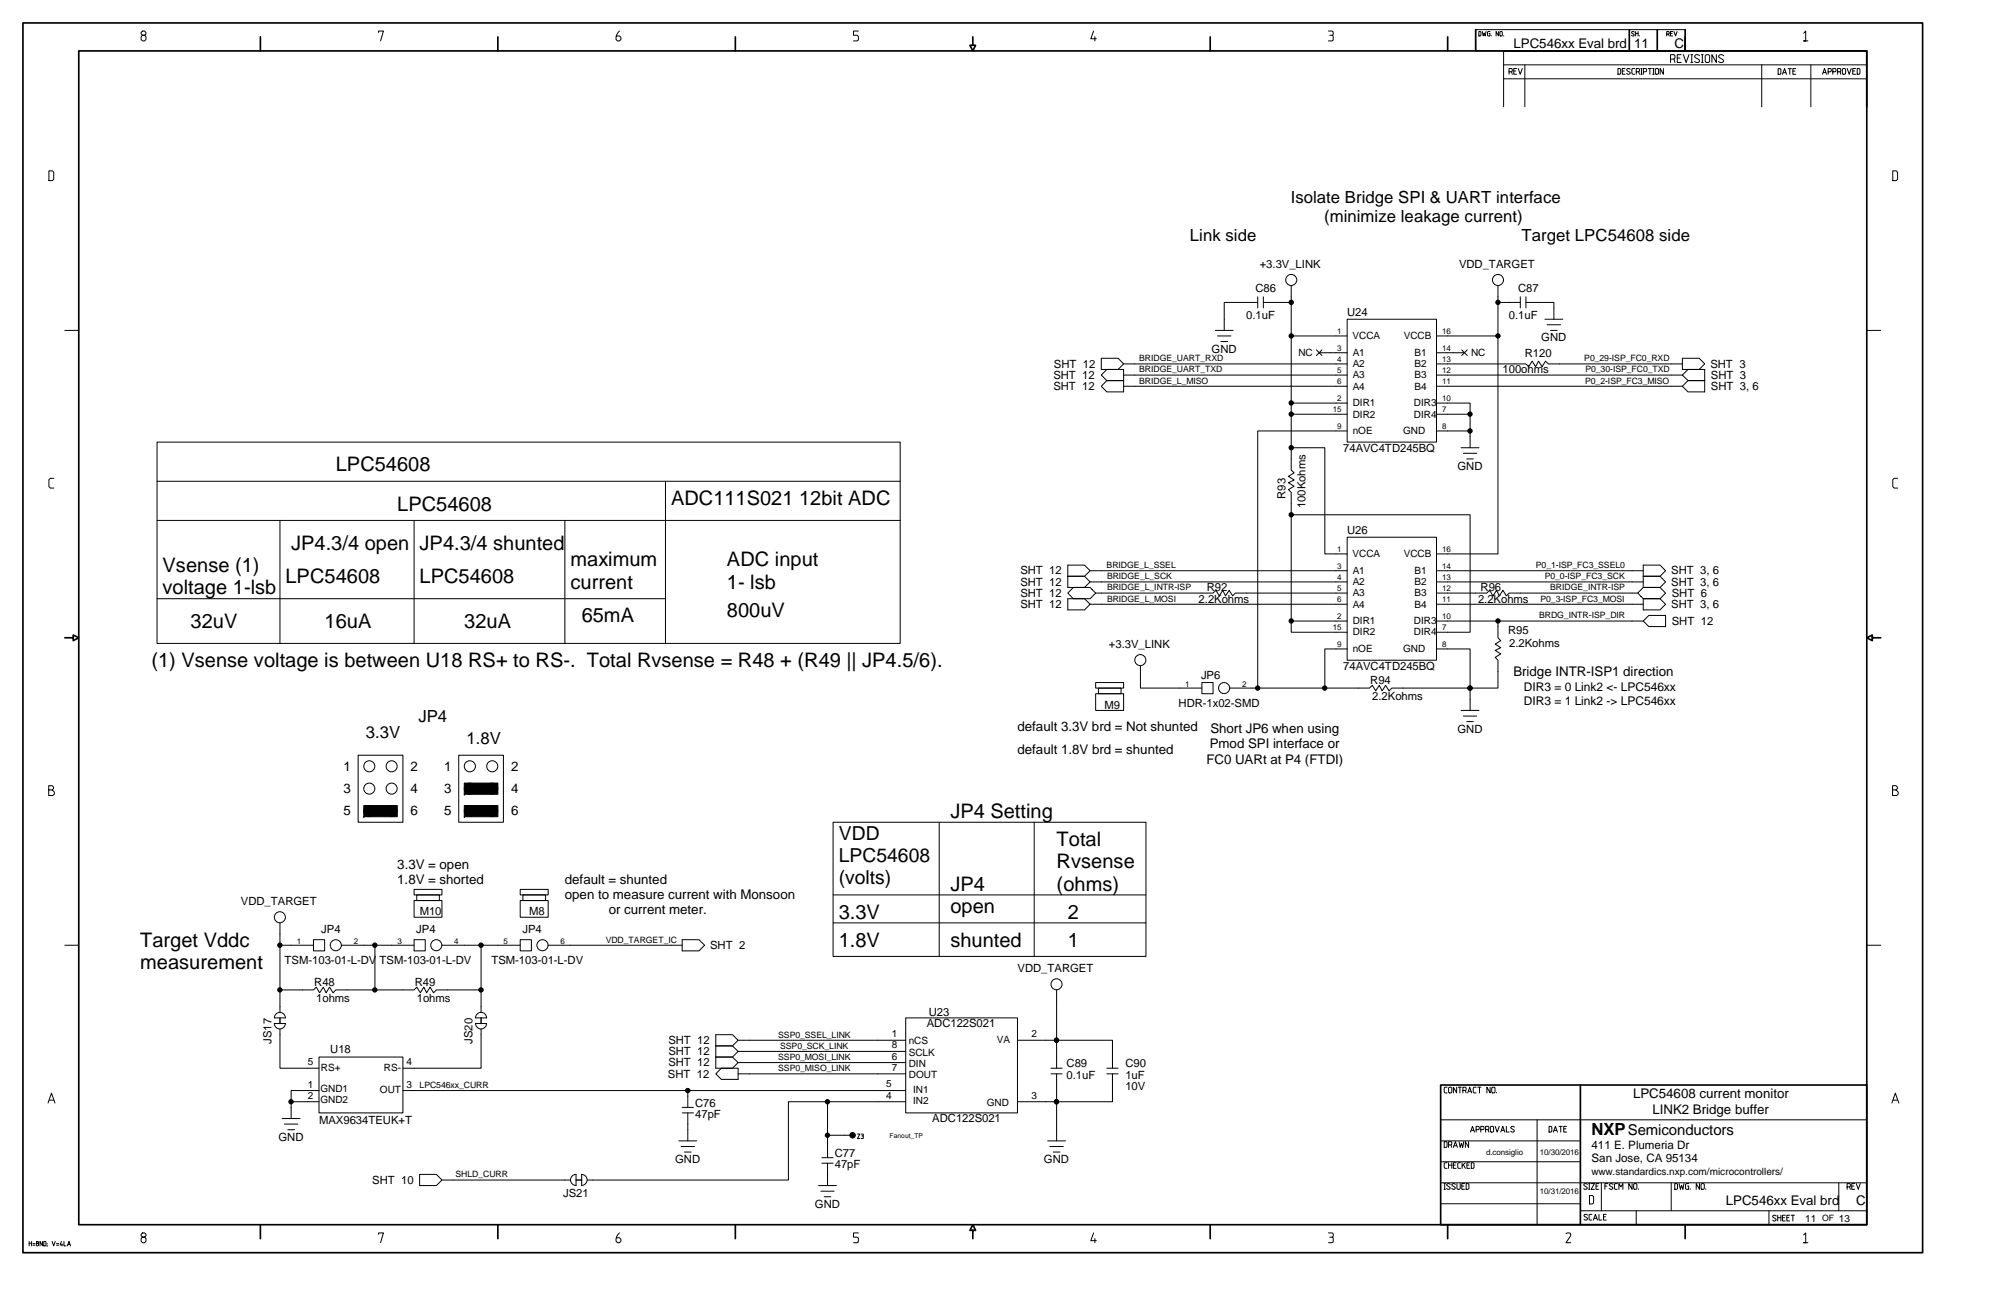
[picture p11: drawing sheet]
<svg xmlns="http://www.w3.org/2000/svg" width="432mm" height="279mm" viewBox="0 0 432 279" stroke-linecap="round" stroke-linejoin="round" font-family="sans-serif">
<g fill="none" stroke="#000" stroke-width=".21">
<path d="M30.5 6.6l-.3 .4v.3l.3 .3h.5l.3 .3v.5l-.3 .4h-.5l-.3-.4v-.5l.3-.3h.5l.3-.3v-.3l-.3-.4zM81.1 7v-.4h1l-.6 2.2M132.7 6.6a2.02 2.02 0 0 0-.7 1.8l.2 .4h.5l.3-.4v-.4l-.3-.3h-.6M183.9 6.6h-1.1v1h.8l.3 .3-.1 .8-1 .1M234.2 6.6l-.6 1.7h1.2M234.5 7.9v.9M284.5 6.6h.8a.5 .5 0 0 1 .3 .5 .5 .5 0 0 1-.3 .5M284.8 7.6l.7 .1 .1 .7-.3 .4h-.8M316.8 6.8h.3l.1 .1-.1 .8h-.3zM317.5 6.8l.2 .9 .2-.7 .2 .7 .2-.9M319.1 6.8h-.4l-.1 .1 .1 .8h.4v-.5h-.2M319.4 7.6v.1"/>
<path d="M321 6.8v.9l-.6-.9v.9M321.4 6.8l.4 .1-.1 .8-.5-.1zM322.1 10.9v12M322.1 16.9h77.7M322.1 13.9h77.7M322.1 7.6v.1M323.2 15.4h.5l.2-.2v-.4l-.2-.1h-.5v1.2M323.7 15.4l.2 .5M324.2 15.2h.5M324.8 14.7h-.6v1.2h.6M325.2 14.7l.4 1.2 .5-1.2M326.6 13.9v9"/>
<path d="M346.5 14.7h.5l.1 .1v.9l-.1 .2h-.5zM347.5 15.2h.4M348.1 14.7h-.6v1.2h.6M349.2 14.8l-.5-.1-.3 .2 .7 .6v.3l-.4 .1-.3-.2M350.1 6.9l-.2-.1h-.4v.3l.6 .4-.2 .2-.4-.1M350.1 14.7h-.4l-.2 .1v.9l.2 .2h.4M350.3 7.2h.6M350.3 6.8v.9M350.5 15.4h.5l.2-.2v-.4l-.2-.1h-.5v1.2M350.9 6.8v.9M351 15.4l.2 .5M351.2 7.6v.1"/>
<path d="M351.4 15.9h.3M351.4 14.7h.3M351.6 14.7v1.2M352 15.4h.5l.2-.2v-.4l-.2-.1h-.5v1.2M353 14.7h.7M353.4 14.7v1.2M354 15.9h.3M354 14.7h.3M354.1 14.7v1.2M354.7 14.7h.4l.1 .1v.9l-.1 .2h-.4l-.2-.2v-.9zM356.3 14.7v1.2l-.7-1.2v1.2M357 7.3h.4l.1-.1-.1-.4h-.4v.9"/>
<path d="M357.4 7.3l.1 .4M357.8 7.2h.3M357.8 12.7h.7l.3-.3v-.5l-.3-.2h-.7v1.7M358.3 6.8h-.5v.9h.5M358.5 12.7l.3 .7M358.5 6.8l.4 .9 .3-.9M359.2 12.4h.6M360.1 11.7h-.9v1.7h.9M360.6 11.7l.5 1.7 .7-1.7M360.9 6.3h-44.8v4.6h44.8M362.2 13.4h.3M362.2 11.7h.3"/>
<path d="M362.4 11.7v1.7M364 11.9a.63 .63 0 0 0-1.1 .2l.2 .2 .8 .5v.5a.72 .72 0 0 1-1-.2M364.4 13.4h.4M364.4 11.7h.4M364.6 11.7v1.7M365.2 11.9l.3-.2h.5l.2 .2v1.2l-.2 .3h-.5l-.3-.3zM367.6 11.7v1.7l-.9-1.7v1.7M369.2 11.9a.63 .63 0 0 0-1.1 .2l.1 .2 .9 .5v.5a.72 .72 0 0 1-1-.2M377.3 13.9v9M380.9 14.7h.4l.1 .2v.8l-.1 .2h-.4zM381.8 15.9l.4-1.2 .5 1.2M382 15.6h.5"/>
<path d="M383 14.7h.7M383.3 14.7v1.2M384 15.2h.5M384.6 14.7h-.6v1.2h.6M386.3 7.1l.5-.5v2.2h-.5h.9M387.9 13.9v9M390.4 15.9l.4-1.2 .4 1.2M390.5 15.5h.6M391.6 15.4h.5l.1-.2v-.4l-.1-.1h-.5v1.2M392.6 15.4h.5l.2-.2v-.4l-.2-.1h-.5v1.2M393.6 15.4h.5l.2-.2-.2-.5h-.5v1.2M394.1 15.4l.2 .5"/>
<path d="M394.8 14.7h.3l.2 .1v.9l-.2 .2h-.3l-.2-.2v-.9zM395.6 14.7l.5 1.2 .4-1.2M396.8 15.2h.5M397.4 14.7h-.6v1.2h.6M397.8 14.7h.4l.2 .1v.9l-.2 .2h-.4zM10.5 36.6h.7l.3 .3v1.5l-.3 .3h-.7zM405.4 36.6h.7l.3 .3v1.5l-.3 .3h-.7zM13.9 70.7h3M235.9 76.7h3.6l1.2 1.2-1.2 1.2h-3.6zM237.1 79.1h3.6v4.8h-3.6l-1.2-1.2 1.2-1.2h3.6h-3.6l-1.2-1.2zM240.7 77.9h47.8M260.3 70.7h3.8"/>
<path d="M260.8 71.9h2.9M261.5 73.1h1.4M269.4 64.7h-7.2v6M269.4 63.5v2.4M270.6 64.7h6M270.6 63.5v2.4M276.6 71.9h11.9M276.6 61.2v34.7M282 74.9l1.1 1.2M282.6 75.5h5.9M283.1 74.9l-1.1 1.2M288.5 68.3h19.2v26.4h-19.2z"/>
<path d="M307.7 71.9h13.1M307.7 77.9h19.1l.6 .6 .8-1.2 .7 1.2 .6-1.2 .8 1.2 .7-1.2 .6 .6h28.7M307.7 75.5h6M313.1 74.9l1.2 1.2M314.3 74.9l-1.2 1.2M320.8 64.7h4.8M320.8 61.2v57.4h-13.1M325.6 63.5v2.4M326.8 64.7h6v3.6M326.8 63.5v2.4M330.9 68.3h3.8M331.4 69.5h2.8"/>
<path d="M332.1 70.7h1.4M360.3 76.7h3.6l1.2 1.2-1.2 1.2h-3.6zM361.5 79.1h3.6v4.8h-3.6l-1.2-1.2 1.2-1.2h3.6h-3.6l-1.2-1.2zM399.8 70.7h3M33.6 94.7h159.2v43.1h-159.2zM240.7 82.7h47.8M240.7 80.3h47.8M276.6 86.3h11.9M276.6 88.7h11.9M288.5 92.3h-19.1v55M307.7 86.3h7.2v9.6M307.7 88.7h7.2"/>
<path d="M307.7 82.7h52.6M307.7 92.3h7.2M307.7 80.3h52.6M312.9 95.9h3.9M313.4 97h2.9M314.2 98.3h1.4M11.5 102.4h-.7l-.3 .3v1.5l.3 .3h.7M33.6 103h159.2M33.6 111.4h159.2M60 111.4v26.4M88.7 111.4v26.4M121 111.4v26.4"/>
<path d="M142.5 103v34.8M276.6 110.2h38.3v25.2h-7.2M288.5 115h19.2v26.4h-19.2zM288.5 118.6h-4.7v-22.7h-7.2v4.7l.6 .6-1.2 .8 1.2 .8-1.2 .6 1.2 .7-1.2 .7 .6 .6v30h11.9M406.4 102.4h-.7l-.3 .3v1.5l.3 .3h.7M33.6 128.2h108.9M228.7 121h3.6l1.2 1.2-1.2 1.2h-3.6h3.6l1.2 1.2-1.2 1.2h-3.6zM228.7 128.2h3.6l1.2 1.2-1.2 1.2h-3.6zM229.9 125.8h3.6l1.2 1.2-1.2 1.2h-3.6l-1.2-1.2zM233.5 124.6h55M233.5 122.2h55M233.5 129.4h55"/>
<path d="M234.7 127h25.1l.6-.6 .8 1.2 .7-1.2 .6 1.2 .8-1.2 .7 1.2 .6-.6h23.9M276.6 133h11.9M288.5 138.9h-4.7v8.4M307.7 133h44.3M307.7 138.9h7.2v13.2M307.7 127h10.8l.5-.6 .8 1.2 .7-1.2 .6 1.2 .8-1.2 .7 1.2 .6-.6h27.6M307.7 124.6h44.3M307.7 122.2h44.3M320.8 133v3.5l.6 .7-1.1 .7 1.1 .8-1.1 .6 1.1 .7-1.1 .7 .5 .7v5.9h-22.7l-.6 .6-.7-1.2-.8 1.2-.6-1.2-.7 1.2-.8-1.2-.6 .6h-29.9M352 129.4h-44.3M352 125.8h3.6l1.1 1.2-1.1 1.2h-3.6l-1.2-1.2zM352 121h3.6l1.1 1.2-1.1 1.2h-3.6h3.6l1.1 1.2-1.1 1.2h-3.6z"/>
<path d="M352 128.2h3.6l1.1 1.2-1.1 1.2h-3.6zM353.2 131.8h3.5v2.4h-3.5l-1.2-1.2zM234.7 148.5h6v3.6h-6zM234.7 146.1h6v1.2h-6zM235.3 147.3h4.8v1.2h-4.8zM244.3 142.5v4.8h13.1M257.4 146.1h2.4v2.4h-2.4zM312.9 152.1h3.9M313.4 153.3h2.9M314.2 154.5h1.4M10.4 169.1h.8l.3-.3v-.3l-.3-.3h-.8v2.1h.9l.3-.3v-.4l-.4-.5M76.7 161.7h9.6v14.3h-9.6z"/>
<path d="M98.3 161.7h9.5v14.3h-9.5zM178.4 176h67v28.8h-67zM201.2 176v28.8M221.5 176v28.8M405.4 169.1h.7l.3-.3v-.3l-.3-.3h-.7v2.1h.9l.3-.3v-.4l-.5-.5M60 197.6v19.1M88.7 192.8h6v3.6h-6zM88.7 190.4h6v1.2h-6zM89.3 191.6h4.8v1.2h-4.8zM111.4 192.8h6v3.6h-6zM111.4 190.4h6v1.2h-6zM112 191.6h4.9v1.2h-4.9z"/>
<path d="M178.4 191.6h67M178.4 197.6h67M13.9 202.4h3M58.8 219.1h2.3a1.19 1.19 0 0 1-1.2 1.2 1.19 1.19 0 0 1-1.1-1.2zM59 217.2a1.19 1.19 0 0 1 1.3-.4 1.19 1.19 0 0 1 .8 1.1h-2.3zM60 202.4h7.1M67.1 201.2h2.4v2.4h-2.4zM73.1 202.4h15.6M80.3 202.4v9.5h-8.4l-.6 .7-.7-1.3-.8 1.3-.6-1.3-.7 1.3-.8-1.3-.6 .6h-7.1M88.7 201.2h2.4v2.4h-2.4zM94.7 202.4h16.7M103 211.9v4.8"/>
<path d="M103 202.4v9.5h-9.5l-.6 .7-.8-1.3-.7 1.3-.6-1.3-.8 1.3-.7-1.3-.6 .6h-8.4M104.2 219.1a1.19 1.19 0 0 1-1.2 1.2 1.19 1.19 0 0 1-1.1-1.2h2.3M104.2 217.9a1.19 1.19 0 0 0-1.2-1.2 1.19 1.19 0 0 0-1.1 1.2h2.3M111.4 201.2h2.4v2.4h-2.4zM117.4 202.4h28.7M146.1 201.2h3.6l1.2 1.2-1.2 1.2h-3.6zM194 217.9h23.9v20.4h-23.9zM226.3 211.9v16.8M399.8 202.4h3M10.3 236.2l.7-2.2 .8 2.2M10.6 235.5h.9M60 220.3v8.4h8.3"/>
<path d="M60.4 239.5h3.9M62.4 235.9h5.9M68.3 226.3h18v12h-18zM68.3 233.5h-5.9v6M86.3 233.5h107.7M103 220.3v8.4h-16.7M146.1 237.1h2.4M146.1 238.3h2.4M147.3 233.5v3.6M147.3 238.3v6M153.3 221.5h3.6l1.2 1.2-1.2 1.2h-3.6h3.6l1.2 1.2-1.2 1.2h-3.6h3.6l1.2 1.2-1.2 1.2h-3.6zM154.5 228.7h3.6v2.4h-3.6l-1.2-1.2z"/>
<path d="M158.1 222.7h35.9M158.1 225.1h35.9M158.1 227.5h35.9M158.1 229.9h35.9M177.2 235.9v7.2h4.8M194 235.9h-25.1v16.7h-43.1M217.9 222.7h20.4v6M225.1 229.9h2.4M225.1 228.7h2.4M226.3 229.9v14.4M237.1 229.9h2.4M237.1 228.7h2.4"/>
<path d="M238.3 229.9v6h-20.4M308.6 239.8h91.2M309.9 232.8h-.4l-.2 .1v.9l.2 .2h.4M310.4 232.8h.4l.2 .1v.9l-.2 .2h-.4l-.1-.2v-.9zM312 232.8v1.2l-.7-1.2v1.2M312.3 232.8h.7M312.7 232.8v1.2M313.3 233.5h.6l.1-.2v-.4l-.1-.1h-.6v1.2M313.9 233.5l.1 .5M314.4 234l.4-1.2 .4 1.2M314.5 233.6h.6M316.2 232.8h-.5l-.1 .1v.9l.1 .2h.5"/>
<path d="M316.5 232.8h.7M316.9 232.8v1.2M319.2 232.8v1.2l-.7-1.2v1.2M319.7 232.8h.3l.2 .1v.9l-.2 .2h-.3l-.2-.2v-.9zM320.5 233.9v.1M329.2 239.8v22.4M405.2 236.2l.8-2.2 .7 2.2M405.5 235.5h.9M60.9 240.7h2.9M61.6 241.9h1.5M89.9 251.4h3.6l1.2 1.2-1.2 1.2h-3.6zM122.2 252.6h-27.5"/>
<path d="M122.7 251.7l.7-.3v2.4a1.19 1.19 0 0 1-1.1-.8 1.19 1.19 0 0 1 .4-1.3zM124.6 251.4a1.19 1.19 0 0 1 1.2 1.2 1.19 1.19 0 0 1-1.2 1.2M124.6 251.4v2.4M145.4 244.3h3.8M145.9 245.5h2.9M146.6 246.7h1.4M175.3 253.8h3.9M175.8 255h2.9M176 247.9h2.4M176 249h2.4M176.5 256.2h1.4M177.2 251.4h.1"/>
<path d="M177.2 243.1v4.8M177.2 249v4.8M183.7 242.8h.5l-.5 1h.5M184.5 242.8h.4l-.1 .4M184.6 243.2l.3 .1v.4l-.4 .1M224.4 244.3h3.8M224.9 245.5h2.8M225.6 246.7h1.4M308.6 253.2h91.2M308.6 257.7h29.9M308.6 248.7h29.9M308.6 244.3h29.9"/>
<path d="M309.3 254.6h.3M309.3 253.4h.3M309.3 244.4h.5l.1 .2v.9l-.1 .2h-.5zM309.4 253.4v1.2M309.9 248.9l-.6 .2v.9l.2 .1h.4M310.3 245.1h.5l.2-.1v-.4l-.2-.2h-.5v1.3M310.3 248.9v1.2M310.3 249.4h.7M310.6 253.6l-.5-.2-.3 .3 .7 .5v.3l-.4 .1-.3-.2M310.8 245.1l.2 .6M311 248.9v1.2M311.3 245.7l.4-1.3 .5 1.3"/>
<path d="M311.3 249.4h.4M311.5 245.3h.5M311.7 253.6l-.5-.2-.3 .3 .7 .5v.3l-.4 .1-.3-.2M311.9 248.9h-.6v1.2h.6M312.1 253.4v1l.1 .2h.4l.2-.2v-1M312.5 244.4l.3 1.3 .2-.9 .3 .9 .2-1.3M312.8 248.9l-.6 .2v.9l.2 .1h.4M313.1 253.9h.4M313.2 248.9v1.2M313.4 249.4l.5 .7M313.7 253.4h-.6v1.2h.6M313.9 248.9l-.7 .7"/>
<path d="M314 253.4h.5l.1 .2v.8l-.1 .2h-.5zM314.2 249.4h.4M314.6 244.4v1.3l-.7-1.3v1.3M314.8 248.9h-.6v1.2h.6M315 242.4l.4-1.2 .4 1.2M315.1 242h.6M315.1 248.9l.6 .2v.9l-.1 .1h-.5zM316.2 241.9h.5l.1-.2v-.4l-.1-.1h-.5v1.2M317.2 241.9h.5l.2-.2v-.4l-.2-.1h-.5v1.2M318.2 241.9h.5l.2-.2v-.4l-.2-.1h-.5v1.2M318.7 241.9l.2 .5M319.4 241.2h.3l.2 .1v.9l-.2 .2h-.3l-.2-.2v-.9z"/>
<path d="M320.3 241.2l.4 1.2 .4-1.2M321.4 242.4l.5-1.2 .4 1.2M321.6 242h.5M322.6 241.2v1.2h.6M324.4 241.3l-.6-.1-.2 .2 .7 .5v.4l-.5 .1-.2-.2M331.8 241.2h.4l.2 .1v.9l-.2 .2h-.4zM332.7 242.4l.4-1.2 .5 1.2M332.9 242h.5M333.9 241.2h.7M334.3 241.2v1.2M334.9 241.7h.5M335.6 241.2h-.7v1.2h.7"/>
<path d="M338.5 259.2h61.3M340 253.6l-.5-.2-.3 .3 .7 .5v.3a.44 .44 0 0 1-.7-.1M340.3 254.6h.3M340.3 253.4h.3M340.4 253.4v1.2M340.4 256h.7l.2 .2v1.3l-.2 .3h-.7zM340.8 253.4h.7l-.7 1.2h.7M341 260h-.5l-.1 .2v.8l.1 .2h.5M341.8 253.9h.5M342.4 253.4h-.6v1.2h.6M342.5 260v1.2h.6M343 253.2v6"/>
<path d="M343.7 253.9h.5M344 260h-.5v1.2h.5M344.4 253.4h-.7v1.2M345.5 253.6l-.5-.2-.3 .3 .7 .5v.3l-.4 .1-.3-.2M346.4 253.4h-.5l-.1 .2v.8l.1 .2h.5M346.8 254.6v-1.2l.4 .7 .4-.7v1.2M349.6 253.4v1.2l-.7-1.2v1.2M350.1 253.4h.3l.2 .2v.8l-.2 .2h-.3l-.2-.2v-.8zM350.5 259.2v3M350.9 254.5v.1M357.9 253.2v6M358.7 253.4h.4l.2 .2v.8l-.2 .2h-.4z"/>
<path d="M359.6 253.4l.3 1.2 .3-.8 .2 .8 .3-1.2M361.7 253.4h-.5l-.2 .2v.8l.2 .2h.5v-.7h-.3M362 254.5v.1M364 253.4v1.2l-.7-1.2v1.2M364.5 253.4h.4l.1 .2v.8l-.1 .2h-.4l-.2-.2v-.8zM365.4 254.5v.1M378.9 259.2v3M393.8 253.2v6M395.6 254.1h.6l.1-.2v-.3l-.1-.2h-.6v1.2M396.2 254.1l.1 .5M396.6 253.9h.5M397.2 253.4h-.6v1.2h.6"/>
<path d="M397.6 253.4l.4 1.2 .4-1.2M6.2 265.8v.9M6.2 266.2h.6M6.8 265.8v.9M7.1 266.6h.4M7.1 266.3h.4M7.9 265.8l-.1 .3 .5 .2-.2 .4h-.2l-.1-.4 .3-.1 .2-.3zM9.1 265.8v.9l-.5-.9v.9M9.4 265.8l.4 .1-.1 .8h-.3zM10.1 266.7v.1M10.1 266.3h.1M11.2 265.8l.3 .9 .3-.9"/>
<path d="M12.1 266.6h.5M12.1 266.3h.5M13.1 265.8l-.2 .7h.5M13.3 266.3v.4M13.7 265.8v.9h.4M14.4 266.7l.4-.9 .3 .9M14.6 266.4h.4M30.5 264l-.3 .3v.3l.3 .3h.5l.3 .3v.5l-.3 .4h-.5l-.3-.4v-.5l.3-.3h.5l.3-.3v-.3l-.3-.3zM81.1 264.3v-.3h1l-.6 2.1M132.7 264a1.95 1.95 0 0 0-.7 1.7l.2 .4h.5l.3-.4v-.4l-.3-.3h-.6M183.9 264h-1.1v.9h.8l.3 .3-.1 .8-1 .1M234.2 264l-.6 1.6h1.2"/>
<path d="M234.5 265.2v.9M284.5 264h.8a.54 .54 0 0 1 .2 .8l-.2 .1M284.8 264.9l.7 .1 .1 .7-.3 .4h-.8M335.4 264.1l.7-.1 .3 .3v.3l-1 1.5h1M340 260.2l-.2-.2-.5 .1v.3l.7 .5-.2 .3-.5-.2M341.3 261.2l.4-1.2 .5 1.2M341.5 260.9h.5M343.5 260.5h.4M380.4 260.4l-.5-.2-.2 .2 .6 .6v.3a.44 .44 0 0 1-.6-.1M380.8 260.2v1.2M380.8 260.7h.6M381.4 260.2v1.2"/>
<path d="M381.8 260.7h.4M382.4 260.2h-.6v1.2h.6M382.7 260.7h.5M383.3 260.2h-.6v1.2h.6M383.6 260.2h.7M384 260.2v1.2M386.3 264.4l.5-.4v2.1h-.5h.9"/>
<circle cx="276.6" cy="59.9" r="1.18"/>
<circle cx="320.8" cy="59.9" r="1.18"/>
<circle cx="244.2" cy="141.3" r="1.18"/>
<circle cx="262.2" cy="147.3" r="1.18"/>
<circle cx="79.1" cy="168.8" r="1.18"/>
<circle cx="79.1" cy="164.1" r="1.18"/>
<circle cx="79.1" cy="173.6" r="1.18"/>
<circle cx="83.9" cy="168.8" r="1.18"/>
<circle cx="83.9" cy="173.6" r="1.18"/>
<circle cx="83.9" cy="164.1" r="1.18"/>
<circle cx="100.6" cy="164.1" r="1.19"/>
<circle cx="100.6" cy="173.7" r="1.19"/>
<circle cx="100.6" cy="168.8" r="1.19"/>
<circle cx="105.4" cy="164.1" r="1.18"/>
<circle cx="105.4" cy="168.8" r="1.18"/>
<circle cx="105.4" cy="173.6" r="1.18"/>
<circle cx="59.9" cy="196.4" r="1.18"/>
<circle cx="71.9" cy="202.4" r="1.18"/>
<circle cx="93.5" cy="202.4" r="1.18"/>
<circle cx="116.2" cy="202.4" r="1.19"/>
<circle cx="226.3" cy="210.7" r="1.18"/>
</g>
<g fill="#000" stroke="#000" stroke-width=".21">
<path d="M77.9 172.5v2.4h7.2v-2.4z" fill-rule="evenodd"/>
<path d="M99.4 172.5v2.4h7.2v-2.4z" fill-rule="evenodd"/>
<path d="M99.4 167.7v2.4h7.2v-2.4z" fill-rule="evenodd"/>
<circle cx="276.6" cy="64.7" r=".47"/>
<circle cx="276.6" cy="71.9" r=".47"/>
<circle cx="320.8" cy="64.7" r=".47"/>
<circle cx="320.8" cy="71.9" r=".47"/>
<circle cx="276.6" cy="95.9" r=".47"/>
<circle cx="276.6" cy="88.7" r=".47"/>
<circle cx="276.6" cy="86.3" r=".47"/>
<circle cx="314.9" cy="88.7" r=".47"/>
<circle cx="314.9" cy="92.3" r=".47"/>
<circle cx="276.6" cy="110.2" r=".47"/>
<circle cx="276.6" cy="132.9" r=".47"/>
<circle cx="320.8" cy="132.9" r=".47"/>
<circle cx="269.4" cy="147.3" r=".47"/>
<circle cx="283.7" cy="147.3" r=".47"/>
<circle cx="314.9" cy="147.3" r=".47"/>
<circle cx="59.9" cy="202.4" r=".47"/>
<circle cx="59.9" cy="211.9" r=".47"/>
<circle cx="80.3" cy="202.4" r=".47"/>
<circle cx="80.3" cy="211.9" r=".47"/>
<circle cx="103" cy="202.4" r=".48"/>
<circle cx="103" cy="211.9" r=".47"/>
<circle cx="62.3" cy="235.9" r=".47"/>
<circle cx="147.3" cy="233.5" r=".47"/>
<circle cx="177.2" cy="235.9" r=".47"/>
<circle cx="226.3" cy="222.7" r=".47"/>
<circle cx="226.3" cy="235.9" r=".47"/>
<circle cx="177.2" cy="243.1" r=".47"/>
<circle cx="182.6" cy="243.1" r=".59"/>
</g>
<g fill="none" stroke="#000" stroke-width=".36">
<path d="M4.9 4.9h406.9v263.3h-406.9zM16.9 10.9h382.9v251.3h-382.9zM55.8 7.9v3M106.6 7.9v3M157.5 7.9v3M208.4 7.9v1.8h-.6l.6 1.2 .6-1.2h-.6M259.2 7.9v3M310.1 7.9v3M316.1 6.3v4.6M322.1 10.9h77.7v12M349 6.3v4.6M355 6.3v4.6"/>
<path d="M360.9 6.3v4.6M13.9 136.5h1.8v.7l1.2-.7-1.2-.5v.5M401 136.5v.7l-1.2-.7 1.2-.5v.5h1.8M308.6 232.3h91.2v29.9h-91.2zM338.5 232.3v29.9M55.8 262.2v3M106.6 262.2v3M157.5 262.2v3M208.4 263.4h-.6l.6-1.2 .6 1.2h-.6v1.8M259.2 262.2v3M310.1 262.2v3M360.9 262.2v3"/>
</g>
<path d="M60 217.9v1.2M103 217.9v1.2M123.4 252.6h1.2" fill="none" stroke="#000" stroke-width=".31"/>
<g font-size="4.3">
<text x="71.9" y="100.9">LPC54608</text>
<text x="85.1" y="109.3">LPC54608</text>
<text x="143.7" y="108.1">ADC111S021 12bit ADC</text>
<text x="62.4" y="117.7">JP4.3/4 open</text>
<text x="89.9" y="117.7">JP4.3/4 shunted</text>
<text x="34.8" y="122.5">Vsense (1)</text>
<text x="61.2" y="124.9">LPC54608</text>
<text x="89.9" y="124.9">LPC54608</text>
<text x="122.2" y="121.3">maximum</text>
<text x="155.7" y="121.3">ADC input</text>
<text x="34.8" y="127.2">voltage 1-lsb</text>
<text x="122.2" y="126">current</text>
<text x="155.7" y="126">1- lsb</text>
<text x="40.8" y="134.5">32uV</text>
<text x="69.5" y="134.5">16uA</text>
<text x="99.4" y="134.5">32uA</text>
<text x="124.6" y="133.2">65mA</text>
<text x="155.7" y="132.1">800uV</text>
<text x="32.4" y="142.8">(1) Vsense voltage is between U18 RS+ to RS-. Total Rvsense = R48 + (R49 || JP4.5/6).</text>
<text x="203.6" y="175.1">JP4 Setting</text>
<text x="226.3" y="181.1">Total</text>
<text x="226.3" y="185.9">Rvsense</text>
<text x="203.6" y="190.7">JP4</text>
<text x="226.3" y="190.7">(ohms)</text>
<text x="179.6" y="196.7">3.3V</text>
<text x="203.6" y="195.5">open</text>
<text x="228.7" y="196.7">2</text>
<text x="30" y="202.7">Target Vddc</text>
<text x="179.6" y="202.7">1.8V</text>
<text x="203.6" y="202.7">shunted</text>
<text x="228.7" y="202.7">1</text>
<text x="30" y="207.4">measurement</text>
</g>
<g font-size="4.1">
<text x="179.6" y="179.8">VDD</text>
<text x="179.6" y="184.6">LPC54608</text>
<text x="179.6" y="189.4">(volts)</text>
</g>
<g font-size="3.6">
<text x="276.5" y="43.5">Isolate Bridge SPI &amp; UART interface</text>
<text x="283.6" y="47.6">(minimize leakage current)</text>
<text x="254.9" y="51.6">Link side</text>
<text x="325.9" y="51.6">Target LPC54608 side</text>
<text x="89.6" y="154.5">JP4</text>
<text x="78.3" y="158.1">3.3V</text>
<text x="99.9" y="159.3">1.8V</text>
<text x="340.9" y="243.1">NXP</text>
</g>
<text font-size="3.2" x="348.7" y="243">Semiconductors</text>
<g font-size="2.8">
<text x="324.2" y="10.3">LPC546xx Eval brd</text>
<text x="350" y="10.3">11</text>
<text x="358.7" y="10.3">C</text>
<text x="324.1" y="144.7">Bridge INTR-ISP1 direction</text>
<text x="217.9" y="156.6">default 3.3V brd = Not shunted</text>
<text x="217.9" y="161.4">default 1.8V brd = shunted</text>
<text x="259.1" y="160.2">Pmod SPI interface or</text>
<text x="259.2" y="156.9">Short JP6 when using</text>
<text x="73.6" y="165">1</text>
<text x="87.9" y="165">2</text>
<text x="95.1" y="165">1</text>
<text x="109.5" y="165">2</text>
<text x="258.4" y="163.5">FC0 UARt at P4 (FTDI)</text>
<text x="73.6" y="169.8">3</text>
<text x="87.9" y="169.8">4</text>
<text x="95.1" y="169.8">3</text>
<text x="109.5" y="169.8">4</text>
<text x="73.6" y="174.6">5</text>
<text x="87.9" y="174.6">6</text>
<text x="95.1" y="174.6">5</text>
<text x="109.5" y="174.6">6</text>
<text x="85.1" y="186.1">3.3V = open</text>
<text x="85.1" y="189.4">1.8V = shorted</text>
<text x="121" y="189.2">default = shunted</text>
<text x="121" y="192.5">open to measure current with Monsoon</text>
<text x="130.4" y="195.8">or current meter.</text>
<text x="349.8" y="235.1">LPC54608 current monitor</text>
<text x="353.9" y="238.4">LINK2 Bridge buffer</text>
<text x="369.7" y="258">LPC546xx Eval brd</text>
<text x="397.5" y="258">C</text>
</g>
<g font-size="2.6">
<text x="326.4" y="148">DIR3 = 0 Link2 &lt;- LPC546xx</text>
<text x="326.4" y="150.8">DIR3 = 1 Link2 -&gt; LPC546xx</text>
</g>
<g font-size="2.5">
<text x="340.9" y="246">411 E. Plumeria Dr</text>
<text x="340.9" y="248.9">San Jose, CA 95134</text>
</g>
<g font-size="2.4">
<text x="269.8" y="57.3">+3.3V_LINK</text>
<text x="312.5" y="57.3">VDD_TARGET</text>
<text x="268.9" y="62.4">C86</text>
<text x="325.1" y="62.4">C87</text>
<text x="266.9" y="68.4">0.1uF</text>
<text x="288.5" y="67.7">U24</text>
<text x="323.2" y="68.4">0.1uF</text>
<text x="259.5" y="75.5">GND</text>
<text x="326.6" y="76.5">R120</text>
<text x="330.1" y="73.1">GND</text>
<text x="225.6" y="83.5">SHT 12</text>
<text x="225.6" y="81.1">SHT 12</text>
<text x="225.7" y="78.7">SHT 12</text>
<text x="321.8" y="79.9">100ohms</text>
<text x="366.3" y="78.7">SHT 3</text>
<text x="366.4" y="83.5">SHT 3, 6</text>
<text x="366.4" y="81.1">SHT 3</text>
<text x="287.7" y="96.8">74AVC4TD245BQ</text>
<text x="312.2" y="100.6">GND</text>
<text x="275.3" y="106.8" transform="rotate(-90 275.3 106.8)">R93</text>
<text x="279.7" y="108.9" transform="rotate(-90 279.7 108.9)">100Kohms</text>
<text x="288.5" y="114.4">U26</text>
<text x="218.5" y="125.4">SHT 12</text>
<text x="218.5" y="123">SHT 12</text>
<text x="357.9" y="125.4">SHT 3, 6</text>
<text x="357.9" y="123">SHT 3, 6</text>
<text x="218.5" y="127.8">SHT 12</text>
<text x="218.5" y="130.2">SHT 12</text>
<text x="256.7" y="129.1">2.2Kohms</text>
<text x="258.5" y="126.5">R92</text>
<text x="316.6" y="129.1">2.2Kohms</text>
<text x="317.1" y="126.5">R96</text>
<text x="357.9" y="130.2">SHT 3, 6</text>
<text x="358.1" y="127.8">SHT 6</text>
<text x="323" y="135.8">R95</text>
<text x="358.1" y="133.8">SHT 12</text>
<text x="237.5" y="138.7">+3.3V_LINK</text>
<text x="287.7" y="143.5">74AVC4TD245BQ</text>
<text x="323.2" y="138.5">2.2Kohms</text>
<text x="257.2" y="145.3">JP6</text>
<text x="293.5" y="146.4">R94</text>
<text x="293.9" y="149.9">2.2Kohms</text>
<text x="236.6" y="151.7">M9</text>
<text x="252.4" y="151.3">HDR-1x02-SMD</text>
<text x="312.2" y="156.9">GND</text>
<text x="51.6" y="193.8">VDD_TARGET</text>
<text x="89.9" y="196">M10</text>
<text x="113.3" y="196">M8</text>
<text x="68.8" y="199.9">JP4</text>
<text x="89.2" y="199.9">JP4</text>
<text x="111.9" y="199.9">JP4</text>
<text x="152.1" y="203.2">SHT 2</text>
<text x="61" y="206.4">TSM-103-01-L-DV</text>
<text x="81.3" y="206.4">TSM-103-01-L-DV</text>
<text x="105.2" y="206.4">TSM-103-01-L-DV</text>
<text x="218" y="208.1">VDD_TARGET</text>
<text x="67.3" y="211">R48</text>
<text x="67.7" y="214.5">1ohms</text>
<text x="88.9" y="211">R49</text>
<text x="89.3" y="214.5">1ohms</text>
<text x="198.5" y="219.9">ADC122S021</text>
<text x="198.9" y="217.5">U23</text>
<text x="58.1" y="223.5" transform="rotate(-90 58.1 223.5)">JS17</text>
<text x="70.7" y="225.4">U18</text>
<text x="101.2" y="223.5" transform="rotate(-90 101.2 223.5)">JS20</text>
<text x="143.2" y="223.5">SHT 12</text>
<text x="143.2" y="225.9">SHT 12</text>
<text x="143" y="230.7">SHT 12</text>
<text x="143.2" y="228.3">SHT 12</text>
<text x="228.5" y="228.4">C89</text>
<text x="228.5" y="230.9">0.1uF</text>
<text x="241" y="228.5">C90</text>
<text x="241" y="230.9">1uF</text>
<text x="241" y="233.5">10V</text>
<text x="148.9" y="236.9">C76</text>
<text x="148.9" y="239.3">47pF</text>
<text x="59.6" y="244.2">GND</text>
<text x="68.3" y="240.7">MAX9634TEUK+T</text>
<text x="199.7" y="240.3">ADC122S021</text>
<text x="144.6" y="249">GND</text>
<text x="178.8" y="247.7">C77</text>
<text x="178.8" y="250.1">47pF</text>
<text x="223.6" y="249">GND</text>
<text x="79.7" y="253.4">SHT 10</text>
<text x="120.6" y="256.3">JS21</text>
<text x="174.5" y="258.6">GND</text>
</g>
<g font-size="2.1">
<text x="278.1" y="76.2">NC</text>
<text x="289.7" y="72.6">VCCA</text>
<text x="289.7" y="76.2">A1</text>
<text x="300.7" y="72.6">VCCB</text>
<text x="303" y="76.2">B1</text>
<text x="315.1" y="76.2">NC</text>
<text x="289.7" y="78.6">A2</text>
<text x="289.7" y="81">A3</text>
<text x="289.7" y="83.4">A4</text>
<text x="303" y="83.4">B4</text>
<text x="303" y="78.6">B2</text>
<text x="303" y="81">B3</text>
<text x="289.7" y="87">DIR1</text>
<text x="289.7" y="89.4">DIR2</text>
<text x="302.9" y="87">DIR3</text>
<text x="302.9" y="89.4">DIR4</text>
<text x="289.7" y="93">nOE</text>
<text x="300.5" y="93">GND</text>
<text x="289.7" y="119.3">VCCA</text>
<text x="300.7" y="119.3">VCCB</text>
<text x="289.7" y="125.3">A2</text>
<text x="289.7" y="122.9">A1</text>
<text x="303" y="122.9">B1</text>
<text x="303" y="125.3">B2</text>
<text x="289.7" y="127.7">A3</text>
<text x="289.7" y="130.1">A4</text>
<text x="303" y="130.1">B4</text>
<text x="303" y="127.7">B3</text>
<text x="289.7" y="133.7">DIR1</text>
<text x="289.7" y="136.1">DIR2</text>
<text x="302.9" y="133.7">DIR3</text>
<text x="302.9" y="136.1">DIR4</text>
<text x="289.7" y="139.7">nOE</text>
<text x="300.5" y="139.7">GND</text>
<text x="191" y="226.8">6</text>
<text x="191" y="222.1">1</text>
<text x="191" y="224.5">8</text>
<text x="194.6" y="226">SCLK</text>
<text x="194.6" y="223.6">nCS</text>
<text x="213.5" y="223.3">VA</text>
<text x="220.9" y="222.1">2</text>
<text x="65.9" y="228">5</text>
<text x="65.9" y="232.8">1</text>
<text x="68.6" y="233.8">GND1</text>
<text x="68.7" y="229.2">RS+</text>
<text x="82.2" y="229.2">RS-</text>
<text x="87.1" y="228">4</text>
<text x="87.1" y="232.8">3</text>
<text x="189.8" y="232.8">5</text>
<text x="191" y="229.2">7</text>
<text x="194.6" y="230.8">DOUT</text>
<text x="194.6" y="228.4">DIN</text>
<text x="65.9" y="235.2">2</text>
<text x="68.6" y="236.2">GND2</text>
<text x="81.4" y="234">OUT</text>
<text x="189.8" y="235.2">4</text>
<text x="195.6" y="234">IN1</text>
<text x="195.6" y="236.4">IN2</text>
<text x="211.4" y="236.7">GND</text>
<text x="220.9" y="235.2">3</text>
<text x="340.9" y="251.5">www.standardics.nxp.com/microcontrollers/</text>
<text x="386.7" y="261.6">11</text>
<text x="393.8" y="261.6">13</text>
</g>
<g font-size="1.9">
<text x="244" y="77.3">BRIDGE_UART_RXD</text>
<text x="339.3" y="77.3">P0_29-ISP_FC0_RXD</text>
<text x="244" y="82.1">BRIDGE_L_MISO</text>
<text x="244" y="79.7">BRIDGE_UART_TXD</text>
<text x="339.5" y="82.1">P0_2-ISP_FC3_MISO</text>
<text x="339.6" y="79.7">P0_30-ISP_FC0_TXD</text>
<text x="237" y="121.6">BRIDGE_L_SSEL</text>
<text x="237.1" y="124">BRIDGE_L_SCK</text>
<text x="329" y="121.6">P0_1-ISP_FC3_SSEL0</text>
<text x="330.9" y="124">P0_0-ISP_FC3_SCK</text>
<text x="237.1" y="126.4">BRIDGE_L_INTR-ISP</text>
<text x="237.1" y="128.8">BRIDGE_L_MOSI</text>
<text x="329.9" y="128.8">P0_3-ISP_FC3_MOSI</text>
<text x="332" y="126.4">BRIDGE_INTR-ISP</text>
<text x="329.6" y="132.4">BRDG_INTR-ISP_DIR</text>
<text x="129.7" y="201.8">VDD_TARGET_IC</text>
<text x="166.7" y="222.1">SSP0_SSEL_LINK</text>
<text x="166.7" y="226.9">SSP0_MOSI_LINK</text>
<text x="167.1" y="224.5">SSP0_SCK_LINK</text>
<text x="89.9" y="232.9">LPC546xx_CURR</text>
<text x="166.7" y="229.3">SSP0_MISO_LINK</text>
<text x="97.6" y="252.1">SHLD_CURR</text>
<text x="390.3" y="261.5">OF</text>
</g>
<g font-size="1.7">
<text x="286.4" y="71.5">1</text>
<text x="308.9" y="71.5">16</text>
<text x="286.4" y="77.5">4</text>
<text x="286.4" y="75.1">3</text>
<text x="308.9" y="77.5">13</text>
<text x="308.9" y="75.1">14</text>
<text x="286.4" y="82.3">6</text>
<text x="286.4" y="79.9">5</text>
<text x="308.9" y="82.3">11</text>
<text x="308.9" y="79.9">12</text>
<text x="285.5" y="88.2">15</text>
<text x="286.4" y="85.9">2</text>
<text x="308.9" y="88.2">7</text>
<text x="308.9" y="85.9">10</text>
<text x="286.4" y="91.8">9</text>
<text x="308.9" y="91.8">8</text>
<text x="286.4" y="118.2">1</text>
<text x="308.9" y="118.2">16</text>
<text x="286.4" y="121.8">3</text>
<text x="286.4" y="124.1">4</text>
<text x="308.9" y="121.8">14</text>
<text x="308.9" y="124.1">13</text>
<text x="286.4" y="126.5">5</text>
<text x="286.4" y="128.9">6</text>
<text x="308.9" y="126.5">12</text>
<text x="308.9" y="128.9">11</text>
<text x="285.5" y="134.9">15</text>
<text x="286.4" y="132.5">2</text>
<text x="308.9" y="132.5">10</text>
<text x="308.9" y="134.9">7</text>
<text x="286.4" y="138.5">9</text>
<text x="308.9" y="138.5">8</text>
<text x="253.9" y="147.1">1</text>
<text x="266" y="147.1">2</text>
<text x="63.6" y="202.2">1</text>
<text x="75.8" y="202.2">2</text>
<text x="85.1" y="202.2">3</text>
<text x="97.3" y="202.2">4</text>
<text x="107.9" y="202.2">5</text>
<text x="120" y="202.2">6</text>
<text x="318.3" y="247.2">d.consiglio</text>
<text x="329.8" y="247.2">10/30/2016</text>
<text x="329.8" y="255.6">10/31/2016</text>
</g>
<text font-size="1.4" x="190.5" y="243.6">Fanout_TP</text>
</svg>
